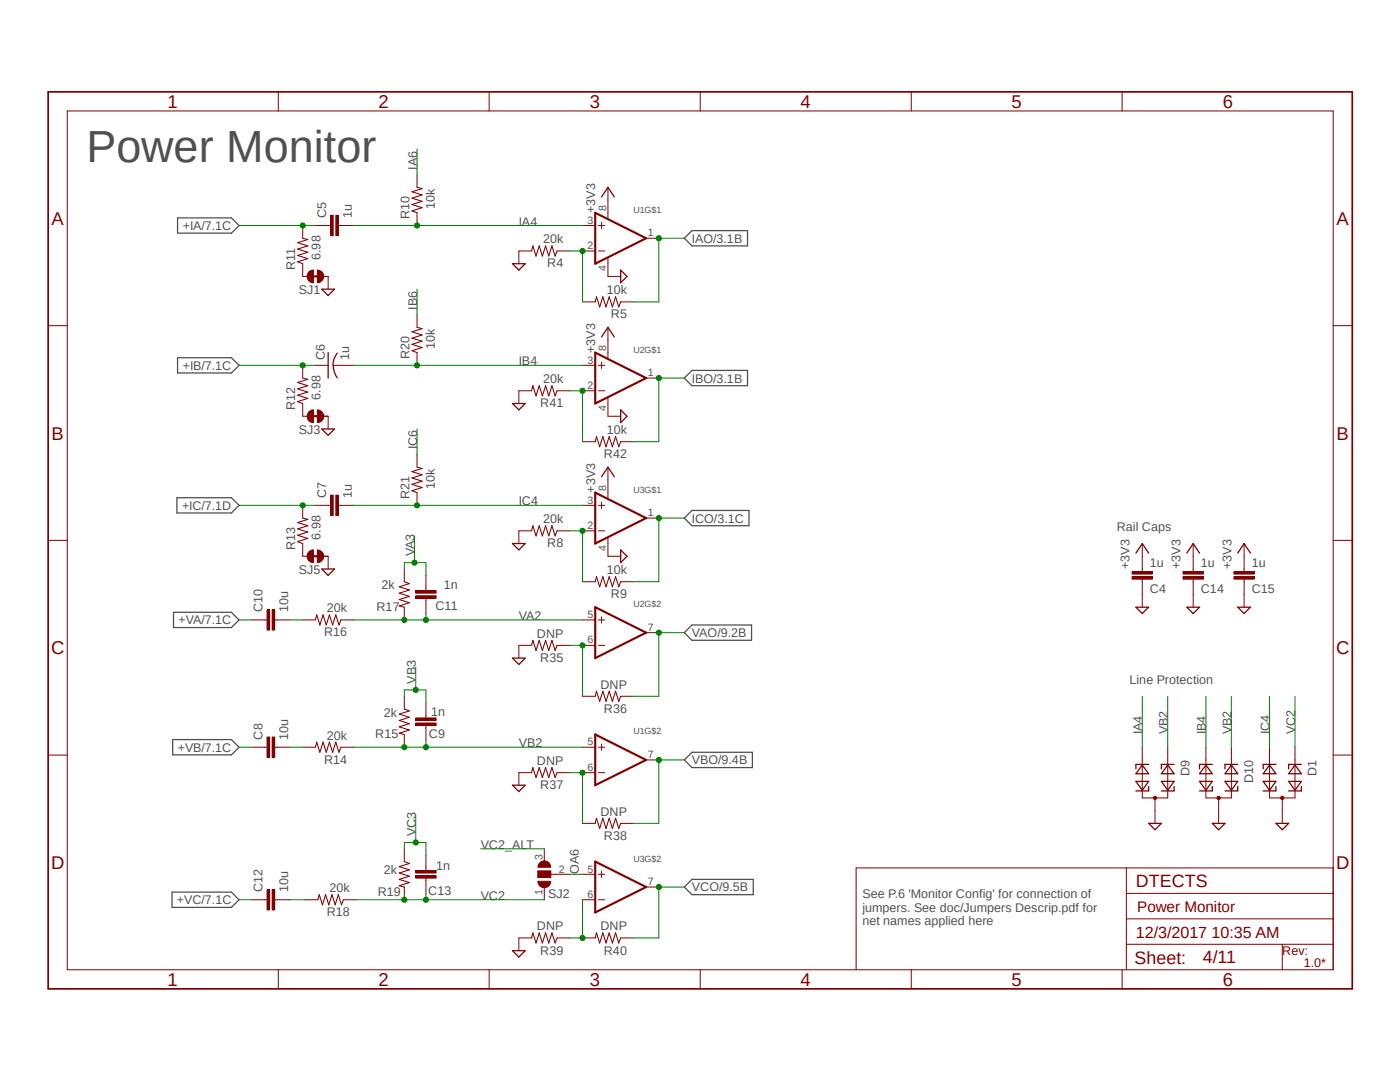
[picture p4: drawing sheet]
<svg xmlns="http://www.w3.org/2000/svg" width="279mm" height="216mm" viewBox="0 0 279 216" stroke-linecap="round" stroke-linejoin="round" font-family="sans-serif">
<path d="M9.1 18l261.2 179.9M270.3 18l-261.2 179.9" fill="none" stroke="#fff" stroke-width=".2"/>
<path d="M35.4 43.5h10.8l1.5 1.5-1.5 1.5h-10.8zM136.6 47.5l1.5-1.5h11.1v3.1h-11.1zM35.4 71.4h10.8l1.5 1.5-1.5 1.5h-10.8zM136.6 75.4l1.5-1.5h11.1v3.1h-11.1zM35.3 99.3h10.9l1.5 1.5-1.5 1.6h-10.9zM136.6 103.4l1.5-1.5h11.4v3h-11.4zM34.6 122.2h11.6l1.5 1.5-1.5 1.5h-11.6zM136.6 126.2l1.5-1.5h11.9v3.1h-11.9zM34.5 147.6h11.7l1.5 1.5-1.5 1.5h-11.7zM136.6 151.6l1.5-1.5h12.1v3.1h-12.1zM34.3 178h11.9l1.5 1.5-1.5 1.6h-11.9zM136.6 177l1.5-1.5h12.2v3h-12.2z" fill="none" stroke="#505050" stroke-width=".25"/>
<g fill="none" stroke="#800000" stroke-width=".2">
<path d="M55.5 18.3v3.8M97.6 18.3v3.8M139.7 18.3v3.8M181.9 18.3v3.8M223.9 18.3v3.8M13.4 22.1h252.7v171.4h-252.7zM121.3 39.9v3.7M116.2 50.1h2.6M116.2 45h2.6M119.4 50.1h1.3M119.4 45h1.3M120.1 44.4v1.2"/>
<path d="M121.3 51.4v3.8M128.9 47.5h2.6M9.6 65h3.8M116.2 78h2.6M116.2 72.9h2.6M119.4 78h1.3M119.4 72.9h1.3M120.1 72.3v1.2M121.3 67.9v3.6M121.3 79.3v3.8M128.9 75.4h2.6M266.1 65h3.8"/>
<path d="M121.3 95.8v3.7M9.6 107.8h3.8M116.2 105.9h2.6M116.2 100.8h2.6M119.4 105.9h1.3M119.4 100.8h1.3M120.1 100.2v1.3M121.3 107.3v3.7M128.9 103.4h2.6M266.1 107.8h3.8M116.2 123.7h2.6M116.2 128.8h2.6"/>
<path d="M119.4 123.7h1.3M119.4 128.8h1.3M120.1 123.1v1.2M128.9 126.2h2.6M9.6 150.7h3.8M116.2 149.1h2.6M116.2 154.2h2.6M119.4 149.1h1.3M119.4 154.2h1.3M120.1 148.5v1.2M128.9 151.6h2.6M266.1 150.7h3.8"/>
<path d="M116.2 174.5h2.6M116.2 179.5h2.6M119.4 174.5h1.3M119.4 179.5h1.3M120.1 173.8v1.3M128.9 177h2.6M224.8 173.2v20.3M224.8 178.3h41.3M266.1 173.2h-95.2v20.3M55.5 193.5v3.8M97.6 193.5v3.8M139.7 193.5v3.8"/>
<path d="M181.9 193.5v3.8M223.9 193.5v3.8M224.8 188.4h41.3M224.8 183.3h41.3M255.9 188.4v5.1"/>
</g>
<path d="M9.6 18.3h260.3v179h-260.3z" fill="none" stroke="#800000" stroke-width=".34"/>
<path d="M118.8 42.5l10.1 5-10.1 5.1zM118.8 70.4l10.1 5-10.1 5.1zM118.8 98.3l10.1 5.1-10.1 5.1zM118.8 121.2l10.1 5-10.1 5.1zM118.8 146.6l10.1 5-10.1 5.1zM118.8 171.9l10.1 5.1-10.1 5.1z" fill="none" stroke="#800000" stroke-width=".42"/>
<path d="M107.4 173.8h2.5v1.3h-2.5z" fill-rule="evenodd" fill="#800000"/>
<path d="M107.4 173.8h2.5v1.3h-2.5z" fill="none" stroke="#800000" stroke-width=".2"/>
<path d="M107.7 172.2a1.25 1.25 0 0 1 1.4-.3 1.25 1.25 0 0 1 .8 1.2h-2.5l.1-.6z" fill-rule="evenodd" fill="#800000"/>
<path d="M107.7 172.2a1.25 1.25 0 0 1 1.4-.3 1.25 1.25 0 0 1 .8 1.2h-2.5l.1-.6z" fill="none" stroke="#800000" stroke-width=".2"/>
<path d="M107.4 175.9h2.5a1.27 1.27 0 0 1-1.3 1.2 1.27 1.27 0 0 1-1.2-1.2z" fill-rule="evenodd" fill="#800000"/>
<path d="M107.4 175.9h2.5a1.27 1.27 0 0 1-1.3 1.2 1.27 1.27 0 0 1-1.2-1.2zM107.4 173.8h2.5v1.3h-2.5zM108.6 169.4v2.5M108.6 177v2.5M109.9 174.5h3.8" fill="none" stroke="#800000" stroke-width=".2"/>
<circle cx="255.9" cy="159.2" r=".33" fill="#800000"/>
<g fill="none" stroke="#800000" stroke-width=".2">
<path d="M253.4 149.1v10.1h5v-10.1M255.9 159.2v2.6"/>
<circle cx="255.9" cy="159.2" r=".33"/>
</g>
<path d="M252.1 155.9h2.5l-1.2 1.8zM253.4 152.7l1.2 1.7h-2.5zM254.6 156.9v.9h-2.5M254.6 152.5h-2.5v.9M257.2 155.9h2.5l-1.3 1.8zM258.4 152.7l1.3 1.7h-2.5zM259.7 156.9v.9h-2.5M259.7 152.5h-2.5v.9" fill="none" stroke="#800000" stroke-width=".25"/>
<path d="M63.3 53.9a1.27 1.27 0 0 1 1.3 1.3 1.27 1.27 0 0 1-1.3 1.2z" fill-rule="evenodd" fill="#800000"/>
<path d="M63.3 53.9a1.27 1.27 0 0 1 1.3 1.3 1.27 1.27 0 0 1-1.3 1.2z" fill="none" stroke="#800000" stroke-width=".2"/>
<path d="M61.6 54.2l1-.3v2.5a1.31 1.31 0 0 1-1.2-.8 1.31 1.31 0 0 1 .2-1.4z" fill-rule="evenodd" fill="#800000"/>
<path d="M121.3 37.4v2.5M60.4 55.2h5.1M61.6 54.2l1-.3v2.5a1.31 1.31 0 0 1-1.2-.8 1.31 1.31 0 0 1 .2-1.4zM65.5 45h.5M67.5 45h.5M103.5 50.1h2.6M111.2 50.1h2.5M116.2 60.2h2.6M121.3 65.3v2.6M123.9 60.2h2.5M121.3 93.2v2.6" fill="none" stroke="#800000" stroke-width=".2"/>
<path d="M62.3 55.2h1.3" fill="none" stroke="#800000" stroke-width=".42"/>
<path d="M106.1 50.1l.2-1 .7 2 .6-2 .6 2 .7-2 .6 2 .7-2 .6 2 .4-1M118.8 60.2l.2-1 .7 2.1 .6-2.1 .6 2.1 .7-2.1 .6 2.1 .7-2.1 .6 2.1 .4-1.1" fill="none" stroke="#800000" stroke-width=".21"/>
<path d="M120.1 39.3l1.2-1.9 1.3 1.9M120.1 67.2l1.2-1.9 1.3 1.9M120.1 95.1l1.2-1.9 1.3 1.9" fill="none" stroke="#800000" stroke-width=".25"/>
<path d="M67 43h.5v4h-.5z" fill-rule="evenodd" fill="#800000"/>
<path d="M67 43h.5v4h-.5z" fill="none" stroke="#800000" stroke-width=".2"/>
<path d="M66 43h.5v4h-.5z" fill-rule="evenodd" fill="#800000"/>
<path d="M60.4 45v2.5M60.4 52.6v2.6M62.9 45h2.6M66 43h.5v4h-.5zM68 45h2.6" fill="none" stroke="#800000" stroke-width=".2"/>
<path d="M60.4 47.5l1 .3-2 .6 2 .7-2 .6 2 .6-2 .7 2 .6-2 .6 1 .4" fill="none" stroke="#800000" stroke-width=".21"/>
<path d="M63.3 81.8a1.27 1.27 0 0 1 1.3 1.3 1.27 1.27 0 0 1-1.3 1.2z" fill-rule="evenodd" fill="#800000"/>
<path d="M63.3 81.8a1.27 1.27 0 0 1 1.3 1.3 1.27 1.27 0 0 1-1.3 1.2z" fill="none" stroke="#800000" stroke-width=".2"/>
<path d="M61.6 82.2l.4-.3 .6-.1v2.5a1.27 1.27 0 0 1-1.2-.7 1.27 1.27 0 0 1 .2-1.4z" fill-rule="evenodd" fill="#800000"/>
<path d="M60.4 72.9v2.5M62.9 72.9h2.6M66.5 72.9h4.1M60.4 80.5v2.6h5.1M61.6 82.2l.4-.3 .6-.1v2.5a1.27 1.27 0 0 1-1.2-.7 1.27 1.27 0 0 1 .2-1.4z" fill="none" stroke="#800000" stroke-width=".2"/>
<path d="M62.3 83.1h1.3" fill="none" stroke="#800000" stroke-width=".42"/>
<path d="M65.5 70.4v5M66.5 72.9a4.4 4.4 0 0 0 .8 2.5M67.3 70.4a3.8 3.8 0 0 0-.8 2.5" fill="none" stroke="#800000" stroke-width=".25"/>
<path d="M60.4 75.4l1 .3-2 .6 2 .7-2 .6 2 .6-2 .7 2 .6-2 .6 1 .4" fill="none" stroke="#800000" stroke-width=".21"/>
<path d="M63.3 109.7a1.27 1.27 0 0 1 1.3 1.3 1.27 1.27 0 0 1-1.3 1.3z" fill-rule="evenodd" fill="#800000"/>
<path d="M63.3 109.7a1.27 1.27 0 0 1 1.3 1.3 1.27 1.27 0 0 1-1.3 1.3z" fill="none" stroke="#800000" stroke-width=".2"/>
<path d="M61.6 110.1l.4-.2 .6-.2v2.6a1.27 1.27 0 0 1-1.2-.8 1.27 1.27 0 0 1 .2-1.4z" fill-rule="evenodd" fill="#800000"/>
<path d="M60.4 111h5.1M61.6 110.1l.4-.2 .6-.2v2.6a1.27 1.27 0 0 1-1.2-.8 1.27 1.27 0 0 1 .2-1.4zM65.5 100.8h.5M67.5 100.8h.5" fill="none" stroke="#800000" stroke-width=".2"/>
<path d="M62.3 111h1.3" fill="none" stroke="#800000" stroke-width=".42"/>
<path d="M67 98.8h.5v4.1h-.5z" fill-rule="evenodd" fill="#800000"/>
<path d="M67 98.8h.5v4.1h-.5z" fill="none" stroke="#800000" stroke-width=".2"/>
<path d="M66 98.8h.5v4.1h-.5z" fill-rule="evenodd" fill="#800000"/>
<path d="M66 98.8h.5v4.1h-.5zM60.4 100.8v2.6M60.4 108.5v2.5M62.9 100.8h2.6M68 100.8h2.6M52.8 149.1h.5M54.8 149.1h.5M60.4 149.1h2.5M68 149.1h2.6" fill="none" stroke="#800000" stroke-width=".2"/>
<path d="M60.4 103.4l1 .2-2 .7 2 .6-2 .6 2 .7-2 .6 2 .6-2 .7 1 .4M62.9 149.1l.3-1 .6 2 .7-2 .6 2 .6-2 .7 2 .6-2 .6 2 .4-1" fill="none" stroke="#800000" stroke-width=".21"/>
<path d="M54.3 147.1h.5v4h-.5z" fill-rule="evenodd" fill="#800000"/>
<path d="M54.3 147.1h.5v4h-.5z" fill="none" stroke="#800000" stroke-width=".2"/>
<path d="M53.3 147.1h.5v4h-.5z" fill-rule="evenodd" fill="#800000"/>
<path d="M80.7 138.9v2.6M50.2 149.1h2.6M53.3 147.1h.5v4h-.5zM55.3 149.1h2.6M80.7 146.6v2.5M85 142.7v.6M85 144.8v.5" fill="none" stroke="#800000" stroke-width=".2"/>
<path d="M80.7 141.5l1 .4-2 .6 2 .6-2 .7 2 .6-2 .6 2 .7-2 .6 1 .3" fill="none" stroke="#800000" stroke-width=".21"/>
<path d="M83 143.3h4v.5h-4z" fill-rule="evenodd" fill="#800000"/>
<path d="M83 143.3h4v.5h-4z" fill="none" stroke="#800000" stroke-width=".2"/>
<path d="M83 144.3h4v.5h-4z" fill-rule="evenodd" fill="#800000"/>
<path d="M52.8 123.7h.5M54.8 123.7h.5M60.4 123.7h2.5M68 123.7h2.6M83 144.3h4v.5h-4zM85 140.2v2.5M85 145.3v2.5" fill="none" stroke="#800000" stroke-width=".2"/>
<path d="M62.9 123.7l.3-1 .6 2 .7-2 .6 2 .6-2 .7 2 .6-2 .6 2 .4-1" fill="none" stroke="#800000" stroke-width=".21"/>
<path d="M54.3 121.7h.5v4h-.5z" fill-rule="evenodd" fill="#800000"/>
<path d="M54.3 121.7h.5v4h-.5z" fill="none" stroke="#800000" stroke-width=".2"/>
<path d="M53.3 121.7h.5v4h-.5z" fill-rule="evenodd" fill="#800000"/>
<path d="M80.7 113.5v2.6M85 117.3v.6M85 119.4v.5M50.2 123.7h2.6M53.3 121.7h.5v4h-.5zM55.3 123.7h2.6M80.7 121.2v2.5" fill="none" stroke="#800000" stroke-width=".2"/>
<path d="M80.7 116.1l1 .4-2 .6 2 .6-2 .7 2 .6-2 .6 2 .7-2 .6 1 .3" fill="none" stroke="#800000" stroke-width=".21"/>
<path d="M83 117.9h4v.5h-4z" fill-rule="evenodd" fill="#800000"/>
<path d="M83 117.9h4v.5h-4z" fill="none" stroke="#800000" stroke-width=".2"/>
<path d="M83 118.9h4v.5h-4z" fill-rule="evenodd" fill="#800000"/>
<path d="M83 118.9h4v.5h-4zM85 114.8v2.5M85 119.9v2.5M52.8 179.5h.5M54.8 179.5h.5M60.9 179.5h2.6M68.5 179.5h2.6" fill="none" stroke="#800000" stroke-width=".2"/>
<path d="M63.5 179.5l.2-1 .6 2.1 .7-2.1 .6 2.1 .7-2.1 .6 2.1 .6-2.1 .7 2.1 .3-1.1" fill="none" stroke="#800000" stroke-width=".21"/>
<path d="M54.3 177.5h.5v4.1h-.5z" fill-rule="evenodd" fill="#800000"/>
<path d="M54.3 177.5h.5v4.1h-.5z" fill="none" stroke="#800000" stroke-width=".2"/>
<path d="M53.3 177.5h.5v4.1h-.5z" fill-rule="evenodd" fill="#800000"/>
<path d="M50.2 179.5h2.6M53.3 177.5h.5v4.1h-.5zM55.3 179.5h2.6M80.7 169.4v2.5M80.7 177v2.5M85 173.2v.5M85 175.2v.5" fill="none" stroke="#800000" stroke-width=".2"/>
<path d="M80.7 171.9l1 .4-2 .6 2 .7-2 .6 2 .6-2 .7 2 .6-2 .6 1 .3" fill="none" stroke="#800000" stroke-width=".21"/>
<path d="M83 173.7h4v.5h-4z" fill-rule="evenodd" fill="#800000"/>
<path d="M83 173.7h4v.5h-4z" fill="none" stroke="#800000" stroke-width=".2"/>
<path d="M83 174.7h4v.5h-4z" fill-rule="evenodd" fill="#800000"/>
<path d="M83 174.7h4v.5h-4zM85 170.6v2.6M85 175.7v2.6" fill="none" stroke="#800000" stroke-width=".2"/>
<circle cx="230.5" cy="159.2" r=".33" fill="#800000"/>
<g fill="none" stroke="#800000" stroke-width=".2">
<path d="M228 149.1v10.1h5v-10.1M230.5 159.2v2.6"/>
<circle cx="230.5" cy="159.2" r=".33"/>
</g>
<path d="M226.7 155.9h2.5l-1.2 1.8zM228 152.7l1.2 1.7h-2.5zM229.2 156.9v.9h-2.5M229.2 152.5h-2.5v.9M231.8 155.9h2.5l-1.3 1.8zM233 152.7l1.3 1.7h-2.5zM234.3 156.9v.9h-2.5M234.3 152.5h-2.5v.9" fill="none" stroke="#800000" stroke-width=".25"/>
<circle cx="243.2" cy="159.2" r=".33" fill="#800000"/>
<g fill="none" stroke="#800000" stroke-width=".2">
<path d="M83.2 34.8v2.6M83.2 42.5v2.5M83.2 62.8v2.5M83.2 70.4v2.5M83.2 90.7v2.5M83.2 98.3v2.5M228 113.5v.5M228 115.6v.5M240.7 149.1v10.1h5v-10.1M243.2 159.2v5.1M230.5 161.8v2.5M255.9 161.8v2.5"/>
<circle cx="243.2" cy="159.2" r=".33"/>
</g>
<path d="M239.4 155.9h2.5l-1.2 1.8zM240.7 152.7l1.2 1.7h-2.5zM241.9 156.9v.9h-2.5M241.9 152.5h-2.5v.9M244.5 155.9h2.5l-1.3 1.8zM245.7 152.7l1.3 1.7h-2.5zM247 156.9v.9h-2.5M247 152.5h-2.5v.9M229.2 164.3h2.6l-1.3 1.3zM241.9 164.3h2.6l-1.3 1.3zM254.6 164.3h2.6l-1.3 1.3z" fill="none" stroke="#800000" stroke-width=".25"/>
<path d="M83.2 37.4l1 .2-2 .7 2 .6-2 .6 2 .7-2 .6 2 .6-2 .7 1 .4M83.2 65.3l1 .3-2 .6 2 .6-2 .7 2 .6-2 .6 2 .6-2 .7 1 .4M83.2 93.2l1 .3-2 .6 2 .6-2 .7 2 .6-2 .6 2 .7-2 .6 1 .4" fill="none" stroke="#800000" stroke-width=".21"/>
<path d="M225.9 114h4.1v.6h-4.1z" fill-rule="evenodd" fill="#800000"/>
<path d="M225.9 114h4.1v.6h-4.1z" fill="none" stroke="#800000" stroke-width=".2"/>
<path d="M225.9 115.1h4.1v.5h-4.1z" fill-rule="evenodd" fill="#800000"/>
<path d="M225.9 115.1h4.1v.5h-4.1zM228 108.5v5M228 116.1v2.5M238.1 113.5v.5M238.1 115.6v.5" fill="none" stroke="#800000" stroke-width=".2"/>
<path d="M226.7 110.4l1.3-1.9 1.2 1.9" fill="none" stroke="#800000" stroke-width=".25"/>
<path d="M236.1 114h4.1v.6h-4.1z" fill-rule="evenodd" fill="#800000"/>
<path d="M236.1 114h4.1v.6h-4.1z" fill="none" stroke="#800000" stroke-width=".2"/>
<path d="M236.1 115.1h4.1v.5h-4.1z" fill-rule="evenodd" fill="#800000"/>
<path d="M236.1 115.1h4.1v.5h-4.1zM238.1 108.5v5M238.1 116.1v2.5M248.3 113.5v.5M248.3 115.6v.5" fill="none" stroke="#800000" stroke-width=".2"/>
<path d="M236.9 110.4l1.2-1.9 1.3 1.9" fill="none" stroke="#800000" stroke-width=".25"/>
<path d="M246.3 114h4v.6h-4z" fill-rule="evenodd" fill="#800000"/>
<path d="M246.3 114h4v.6h-4z" fill="none" stroke="#800000" stroke-width=".2"/>
<path d="M246.3 115.1h4v.5h-4z" fill-rule="evenodd" fill="#800000"/>
<g fill="none" stroke="#800000" stroke-width=".2">
<path d="M65.5 55.2v2.5M103.5 50.1v2.5M121.3 55.2h2.6M106.1 78h-2.6v2.5M111.2 78h2.5M65.5 83.1v2.5M116.2 88.1h2.6M121.3 83.1h2.6M123.9 88.1h2.5M65.5 111v2.5M106.1 105.9h-2.6v2.6M111.2 105.9h2.5"/>
<path d="M116.2 116.1h2.6M121.3 111h2.6M123.9 116.1h2.5M228 118.6v2.6M238.1 118.6v2.6M246.3 115.1h4v.5h-4zM248.3 108.5v5M248.3 116.1v5.1M106.1 128.8h-2.6v2.5M111.2 128.8h2.5M116.2 138.9h2.6M123.9 138.9h2.5"/>
<path d="M106.1 154.2h-2.6v2.5M111.2 154.2h2.5M116.2 164.3h2.6M123.9 164.3h2.5M106.1 187.2h-2.6v2.5M111.2 187.2h2.5M116.2 187.2h2.6M123.9 187.2h2.5"/>
</g>
<g fill="none" stroke="#800000" stroke-width=".25">
<path d="M64.2 57.7h2.6l-1.3 1.3zM102.3 52.6h2.5l-1.3 1.3zM123.9 53.9l1.2 1.3-1.2 1.2zM64.2 85.6h2.6l-1.3 1.3zM102.3 80.5h2.5l-1.3 1.3zM123.9 81.8l1.2 1.3-1.2 1.2zM64.2 113.5h2.6l-1.3 1.3zM102.3 108.5h2.5l-1.3 1.2zM123.9 109.7l1.2 1.3-1.2 1.3zM247 110.4l1.3-1.9 1.3 1.9M102.3 131.3h2.5l-1.3 1.3zM226.7 121.2h2.5l-1.2 1.2z"/>
<path d="M236.9 121.2h2.5l-1.3 1.2zM247 121.2h2.6l-1.3 1.2zM102.3 156.7h2.5l-1.3 1.2zM102.3 189.7h2.5l-1.3 1.3z"/>
</g>
<path d="M106.1 78l.2-1 .7 2 .6-2 .6 2 .7-2 .6 2 .7-2 .6 2 .4-1M118.8 88.1l.2-1 .7 2.1 .6-2.1 .6 2.1 .7-2.1 .6 2.1 .7-2.1 .6 2.1 .4-1.1M106.1 105.9l.2-1 .7 2 .6-2 .6 2 .7-2 .6 2 .7-2 .6 2 .4-1M118.8 116.1l.2-1 .7 2 .6-2 .6 2 .7-2 .6 2 .7-2 .6 2 .4-1M106.1 128.8l.2-1 .7 2 .6-2 .6 2 .7-2 .6 2 .7-2 .6 2 .4-1M118.8 138.9l.2-1 .7 2.1 .6-2.1 .6 2.1 .7-2.1 .6 2.1 .7-2.1 .6 2.1 .4-1.1M106.1 154.2l.2-1 .7 2 .6-2 .6 2 .7-2 .6 2 .7-2 .6 2 .4-1M118.8 164.3l.2-1 .7 2 .6-2 .6 2 .7-2 .6 2 .7-2 .6 2 .4-1M106.1 187.2l.2-1.1 .7 2.1 .6-2.1 .6 2.1 .7-2.1 .6 2.1 .7-2.1 .6 2.1 .4-1M118.8 187.2l.2-1.1 .7 2.1 .6-2.1 .6 2.1 .7-2.1 .6 2.1 .7-2.1 .6 2.1 .4-1" fill="none" stroke="#800000" stroke-width=".21"/>
<path d="M136.6 47.5h-5.1v12.7" fill="none" stroke="#008000" stroke-width=".2"/>
<circle cx="131.5" cy="47.5" r=".51" fill="#008000"/>
<g fill="none" stroke="#008000" stroke-width=".2">
<path d="M126.4 60.2h5.1M71.1 179.5h37.5"/>
<circle cx="131.5" cy="47.5" r=".51"/>
</g>
<circle cx="80.7" cy="179.5" r=".51" fill="#008000"/>
<g fill="none" stroke="#008000" stroke-width=".2">
<path d="M85 178.3v1.2"/>
<circle cx="80.7" cy="179.5" r=".51"/>
</g>
<circle cx="85" cy="179.5" r=".51" fill="#008000"/>
<g fill="none" stroke="#008000" stroke-width=".2">
<path d="M47.7 72.9h15.2M258.4 138.9v10.2M95.9 169.4h12.7"/>
<circle cx="85" cy="179.5" r=".51"/>
</g>
<circle cx="60.4" cy="72.9" r=".51" fill="#008000"/>
<g fill="none" stroke="#008000" stroke-width=".2">
<path d="M47.7 100.8h15.2"/>
<circle cx="60.4" cy="72.9" r=".51"/>
</g>
<circle cx="60.4" cy="100.8" r=".51" fill="#008000"/>
<g fill="none" stroke="#008000" stroke-width=".2">
<path d="M47.7 45h15.2M57.9 123.7h2.5M47.7 149.1h2.5M57.9 149.1h2.5M47.7 179.5h2.5M57.9 179.5h3M113.7 174.5h2.5"/>
<circle cx="60.4" cy="100.8" r=".51"/>
</g>
<circle cx="60.4" cy="45" r=".51" fill="#008000"/>
<g fill="none" stroke="#008000" stroke-width=".2">
<path d="M113.7 50.1h2.5v10.1M47.7 123.7h2.5"/>
<circle cx="60.4" cy="45" r=".51"/>
</g>
<circle cx="116.2" cy="50.1" r=".51" fill="#008000"/>
<g fill="none" stroke="#008000" stroke-width=".2">
<path d="M136.6 75.4h-5.1v12.7h-5.1"/>
<circle cx="116.2" cy="50.1" r=".51"/>
</g>
<circle cx="131.5" cy="75.4" r=".51" fill="#008000"/>
<g fill="none" stroke="#008000" stroke-width=".2">
<path d="M113.7 78h2.5v10.1"/>
<circle cx="131.5" cy="75.4" r=".51"/>
</g>
<circle cx="116.2" cy="78" r=".51" fill="#008000"/>
<g fill="none" stroke="#008000" stroke-width=".2">
<path d="M136.6 103.4h-5.1v12.7h-5.1"/>
<circle cx="116.2" cy="78" r=".51"/>
</g>
<circle cx="131.5" cy="103.4" r=".51" fill="#008000"/>
<g fill="none" stroke="#008000" stroke-width=".2">
<path d="M113.7 105.9h2.5v10.2"/>
<circle cx="131.5" cy="103.4" r=".51"/>
</g>
<circle cx="116.2" cy="105.9" r=".51" fill="#008000"/>
<g fill="none" stroke="#008000" stroke-width=".2">
<path d="M136.6 126.2h-5.1v12.7h-5.1"/>
<circle cx="116.2" cy="105.9" r=".51"/>
</g>
<circle cx="131.5" cy="126.2" r=".51" fill="#008000"/>
<g fill="none" stroke="#008000" stroke-width=".2">
<path d="M136.6 151.6h-5.1v12.7h-5.1"/>
<circle cx="131.5" cy="126.2" r=".51"/>
</g>
<circle cx="131.5" cy="151.6" r=".51" fill="#008000"/>
<g fill="none" stroke="#008000" stroke-width=".2">
<path d="M136.6 177h-5.1v10.2h-5.1"/>
<circle cx="131.5" cy="151.6" r=".51"/>
</g>
<circle cx="131.5" cy="177" r=".51" fill="#008000"/>
<g fill="none" stroke="#008000" stroke-width=".2">
<path d="M116.2 179.5v7.7h-2.5"/>
<circle cx="131.5" cy="177" r=".51"/>
</g>
<circle cx="116.2" cy="187.2" r=".51" fill="#008000"/>
<g fill="none" stroke="#008000" stroke-width=".2">
<path d="M113.7 154.2h2.5v10.1"/>
<circle cx="116.2" cy="187.2" r=".51"/>
</g>
<circle cx="116.2" cy="154.2" r=".51" fill="#008000"/>
<g fill="none" stroke="#008000" stroke-width=".2">
<path d="M113.7 128.8h2.5v10.1"/>
<circle cx="116.2" cy="154.2" r=".51"/>
</g>
<circle cx="116.2" cy="128.8" r=".51" fill="#008000"/>
<g fill="none" stroke="#008000" stroke-width=".2">
<path d="M70.6 45h45.6"/>
<circle cx="116.2" cy="128.8" r=".51"/>
</g>
<circle cx="83.2" cy="45" r=".51" fill="#008000"/>
<g fill="none" stroke="#008000" stroke-width=".2">
<path d="M70.6 72.9h45.6M228 138.9v10.2"/>
<circle cx="83.2" cy="45" r=".51"/>
</g>
<circle cx="83.2" cy="72.9" r=".51" fill="#008000"/>
<g fill="none" stroke="#008000" stroke-width=".2">
<path d="M70.6 100.8h45.6M240.7 138.9v10.2"/>
<circle cx="83.2" cy="72.9" r=".51"/>
</g>
<circle cx="83.2" cy="100.8" r=".51" fill="#008000"/>
<g fill="none" stroke="#008000" stroke-width=".2">
<path d="M70.6 123.7h14.4M85 122.4v1.6M253.4 138.9v10.2"/>
<circle cx="83.2" cy="100.8" r=".51"/>
</g>
<circle cx="80.7" cy="123.7" r=".51" fill="#008000"/>
<circle cx="80.7" cy="123.7" r=".51" fill="none" stroke="#008000" stroke-width=".2"/>
<circle cx="85" cy="123.7" r=".51" fill="#008000"/>
<g fill="none" stroke="#008000" stroke-width=".2">
<path d="M85 123.7h31.2M70.6 149.1h14.4"/>
<circle cx="85" cy="123.7" r=".51"/>
</g>
<circle cx="80.7" cy="149.1" r=".51" fill="#008000"/>
<g fill="none" stroke="#008000" stroke-width=".2">
<path d="M85 147.8v1.3h31.2"/>
<circle cx="80.7" cy="149.1" r=".51"/>
</g>
<circle cx="85" cy="149.1" r=".51" fill="#008000"/>
<g fill="none" stroke="#008000" stroke-width=".2">
<path d="M80.7 113.5v-1.2h4.3v2.5M233 138.9v10.2M245.7 138.9v10.2"/>
<circle cx="85" cy="149.1" r=".51"/>
</g>
<circle cx="82.7" cy="112.3" r=".51" fill="#008000"/>
<g fill="none" stroke="#008000" stroke-width=".2">
<path d="M82.7 106.9v5.4M80.7 138.9v-1.2h4.3v2.5M83 133.1v4.6"/>
<circle cx="82.7" cy="112.3" r=".51"/>
</g>
<circle cx="83" cy="137.7" r=".51" fill="#008000"/>
<g fill="none" stroke="#008000" stroke-width=".2">
<path d="M80.7 169.4v-1.3h4.3v2.5M83 162.5v5.6"/>
<circle cx="83" cy="137.7" r=".51"/>
</g>
<circle cx="83" cy="168.1" r=".51" fill="#008000"/>
<g fill="none" stroke="#008000" stroke-width=".2">
<path d="M83.2 29.8v5M83.2 57.7v5.1M83.2 85.6v5.1"/>
<circle cx="83" cy="168.1" r=".51"/>
</g>
<text font-size="9" fill="#505050" x="17.2" y="32.3">Power Monitor</text>
<g font-size="3.7" fill="#800000">
<text x="33.4" y="21.5">1</text>
<text x="75.6" y="21.5">2</text>
<text x="117.7" y="21.5">3</text>
<text x="159.8" y="21.5">4</text>
<text x="201.9" y="21.5">5</text>
<text x="244" y="21.5">6</text>
<text x="10.3" y="44.9">A</text>
<text x="266.7" y="44.9">A</text>
<text x="10.3" y="87.7">B</text>
<text x="266.7" y="87.7">B</text>
<text x="10.2" y="130.6">C</text>
<text x="266.7" y="130.6">C</text>
<text x="10.2" y="173.4">D</text>
<text x="266.7" y="173.4">D</text>
<text x="33.4" y="196.7">1</text>
<text x="75.6" y="196.7">2</text>
<text x="117.7" y="196.7">3</text>
<text x="159.8" y="196.7">4</text>
<text x="201.9" y="196.7">5</text>
<text x="244" y="196.7">6</text>
</g>
<g font-size="3.6" fill="#800000">
<text x="226.7" y="177">DTECTS</text>
<text x="226.4" y="192.4">Sheet:</text>
<text x="240" y="192.2">4/11</text>
</g>
<text font-size="3.2" fill="#800000" x="226.7" y="187.2">12/3/2017 10:35 AM</text>
<text font-size="3" fill="#800000" x="226.9" y="182.1">Power Monitor</text>
<g font-size="2.5" fill="#505050">
<text x="83.2" y="33.8" transform="rotate(-90 83.2 33.8)">IA6</text>
<text x="86.8" y="41.7" transform="rotate(-90 86.8 41.7)">10k</text>
<text x="36.5" y="45.9">+IA/7.1C</text>
<text x="65.1" y="43.5" transform="rotate(-90 65.1 43.5)">C5</text>
<text x="70.2" y="43.5" transform="rotate(-90 70.2 43.5)">1u</text>
<text x="81.7" y="43.7" transform="rotate(-90 81.7 43.7)">R10</text>
<text x="103.5" y="45">IA4</text>
<text x="118.8" y="42.5" transform="rotate(-90 118.8 42.5)">+3V3</text>
<text x="58.9" y="53.9" transform="rotate(-90 58.9 53.9)">R11</text>
<text x="64" y="51.9" transform="rotate(-90 64 51.9)">6.98</text>
<text x="108.4" y="48.6">20k</text>
<text x="109.2" y="53.3">R4</text>
<text x="138.1" y="48.4">IAO/3.1B</text>
<text x="59.6" y="58.7">SJ1</text>
<text x="121.1" y="58.7">10k</text>
<text x="83.2" y="61.8" transform="rotate(-90 83.2 61.8)">IB6</text>
<text x="121.9" y="63.5">R5</text>
<text x="64.9" y="71.9" transform="rotate(-90 64.9 71.9)">C6</text>
<text x="69.7" y="71.9" transform="rotate(-90 69.7 71.9)">1u</text>
<text x="81.7" y="71.6" transform="rotate(-90 81.7 71.6)">R20</text>
<text x="86.8" y="69.6" transform="rotate(-90 86.8 69.6)">10k</text>
<text x="118.8" y="70.4" transform="rotate(-90 118.8 70.4)">+3V3</text>
<text x="36.5" y="73.8">+IB/7.1C</text>
<text x="103.5" y="72.9">IB4</text>
<text x="108.4" y="76.5">20k</text>
<text x="138.1" y="76.3">IBO/3.1B</text>
<text x="58.9" y="81.8" transform="rotate(-90 58.9 81.8)">R12</text>
<text x="64" y="79.8" transform="rotate(-90 64 79.8)">6.98</text>
<text x="107.8" y="81.3">R41</text>
<text x="59.6" y="86.6">SJ3</text>
<text x="83.2" y="89.7" transform="rotate(-90 83.2 89.7)">IC6</text>
<text x="121.1" y="86.6">10k</text>
<text x="120.5" y="91.4">R42</text>
<text x="36.3" y="101.7">+IC/7.1D</text>
<text x="65.1" y="99.3" transform="rotate(-90 65.1 99.3)">C7</text>
<text x="70.2" y="99.3" transform="rotate(-90 70.2 99.3)">1u</text>
<text x="81.7" y="99.6" transform="rotate(-90 81.7 99.6)">R21</text>
<text x="86.8" y="97.5" transform="rotate(-90 86.8 97.5)">10k</text>
<text x="103.5" y="100.8">IC4</text>
<text x="118.8" y="98.3" transform="rotate(-90 118.8 98.3)">+3V3</text>
<text x="64" y="107.7" transform="rotate(-90 64 107.7)">6.98</text>
<text x="108.4" y="104.4">20k</text>
<text x="138.1" y="104.3">ICO/3.1C</text>
<text x="222.9" y="105.9">Rail Caps</text>
<text x="58.9" y="109.7" transform="rotate(-90 58.9 109.7)">R13</text>
<text x="82.7" y="111" transform="rotate(-90 82.7 111)">VA3</text>
<text x="109.2" y="109.2">R8</text>
<text x="225.4" y="113.5" transform="rotate(-90 225.4 113.5)">+3V3</text>
<text x="229.5" y="113.2">1u</text>
<text x="235.6" y="113.5" transform="rotate(-90 235.6 113.5)">+3V3</text>
<text x="239.7" y="113.2">1u</text>
<text x="245.7" y="113.5" transform="rotate(-90 245.7 113.5)">+3V3</text>
<text x="249.8" y="113.2">1u</text>
<text x="59.6" y="114.6">SJ5</text>
<text x="76.1" y="117.6">2k</text>
<text x="88.6" y="117.5">1n</text>
<text x="121.1" y="114.6">10k</text>
<text x="121.9" y="119.3">R9</text>
<text x="229.5" y="118.2">C4</text>
<text x="239.7" y="118.2">C14</text>
<text x="249.8" y="118.2">C15</text>
<text x="35.6" y="124.6">+VA/7.1C</text>
<text x="52.4" y="122.2" transform="rotate(-90 52.4 122.2)">C10</text>
<text x="57.5" y="122.2" transform="rotate(-90 57.5 122.2)">10u</text>
<text x="65.2" y="122.2">20k</text>
<text x="75.1" y="122">R17</text>
<text x="86.9" y="121.8">C11</text>
<text x="103.5" y="123.7">VA2</text>
<text x="64.7" y="127">R16</text>
<text x="107.1" y="127.3">DNP</text>
<text x="138.1" y="127.1">VAO/9.2B</text>
<text x="83" y="136.4" transform="rotate(-90 83 136.4)">VB3</text>
<text x="107.8" y="132">R35</text>
<text x="119.8" y="137.4">DNP</text>
<text x="225.4" y="136.4">Line Protection</text>
<text x="76.6" y="143">2k</text>
<text x="86" y="142.9">1n</text>
<text x="120.5" y="142.2">R36</text>
<text x="35.5" y="150">+VB/7.1C</text>
<text x="52.4" y="147.6" transform="rotate(-90 52.4 147.6)">C8</text>
<text x="57.5" y="147.6" transform="rotate(-90 57.5 147.6)">10u</text>
<text x="65.2" y="147.6">20k</text>
<text x="74.9" y="147.3">R15</text>
<text x="85.6" y="147.2">C9</text>
<text x="103.5" y="149.1">VB2</text>
<text x="228" y="146.6" transform="rotate(-90 228 146.6)">IA4</text>
<text x="233" y="146.6" transform="rotate(-90 233 146.6)">VB2</text>
<text x="240.7" y="146.6" transform="rotate(-90 240.7 146.6)">IB4</text>
<text x="245.7" y="146.6" transform="rotate(-90 245.7 146.6)">VB2</text>
<text x="253.4" y="146.6" transform="rotate(-90 253.4 146.6)">IC4</text>
<text x="258.4" y="146.6" transform="rotate(-90 258.4 146.6)">VC2</text>
<text x="64.7" y="152.4">R14</text>
<text x="107.1" y="152.7">DNP</text>
<text x="138.1" y="152.5">VBO/9.4B</text>
<text x="237.4" y="154.9" transform="rotate(-90 237.4 154.9)">D9</text>
<text x="262.8" y="154.9" transform="rotate(-90 262.8 154.9)">D1</text>
<text x="107.8" y="157.4">R37</text>
<text x="250.1" y="156.3" transform="rotate(-90 250.1 156.3)">D10</text>
<text x="83" y="166.8" transform="rotate(-90 83 166.8)">VC3</text>
<text x="119.8" y="162.8">DNP</text>
<text x="120.5" y="167.6">R38</text>
<text x="87" y="173.6">1n</text>
<text x="95.9" y="169.4">VC2_ALT</text>
<text x="52.4" y="178" transform="rotate(-90 52.4 178)">C12</text>
<text x="57.5" y="178" transform="rotate(-90 57.5 178)">10u</text>
<text x="65.7" y="178">20k</text>
<text x="75.4" y="178.8">R19</text>
<text x="76.6" y="174.5">2k</text>
<text x="85.5" y="178.6">C13</text>
<text x="95.9" y="179.5">VC2</text>
<text x="109.4" y="179.2">SJ2</text>
<text x="115.5" y="174.4" transform="rotate(-90 115.5 174.4)">OA6</text>
<text x="138.1" y="177.9">VCO/9.5B</text>
<text x="172.1" y="179.3">See P.6 'Monitor Config' for connection of</text>
<text x="35.3" y="180.4">+VC/7.1C</text>
<text x="65.2" y="182.8">R18</text>
<text x="107.1" y="185.6">DNP</text>
<text x="119.8" y="185.6">DNP</text>
<text x="172.1" y="182">jumpers. See doc/Jumpers Descrip.pdf for</text>
<text x="172.1" y="184.6">net names applied here</text>
<text x="107.8" y="190.5">R39</text>
<text x="120.5" y="190.5">R40</text>
</g>
<g font-size="2.5" fill="#800000">
<text x="255.9" y="190.5">Rev:</text>
<text x="260.2" y="193">1.0*</text>
</g>
<g font-size="2.1" fill="#505050">
<text x="117.3" y="44.6">3</text>
<text x="121" y="42.1" transform="rotate(-90 121 42.1)">8</text>
<text x="129.3" y="47.2">1</text>
<text x="117.3" y="49.7">2</text>
<text x="121" y="54.1" transform="rotate(-90 121 54.1)">4</text>
<text x="121" y="70" transform="rotate(-90 121 70)">8</text>
<text x="117.3" y="72.6">3</text>
<text x="117.3" y="77.6">2</text>
<text x="129.3" y="75.1">1</text>
<text x="121" y="82.1" transform="rotate(-90 121 82.1)">4</text>
<text x="117.3" y="100.5">3</text>
<text x="121" y="98" transform="rotate(-90 121 98)">8</text>
<text x="117.3" y="105.6">2</text>
<text x="129.3" y="103">1</text>
<text x="121" y="110" transform="rotate(-90 121 110)">4</text>
<text x="117.3" y="123.3">5</text>
<text x="129.3" y="125.9">7</text>
<text x="117.3" y="128.4">6</text>
<text x="117.3" y="148.7">5</text>
<text x="117.3" y="153.8">6</text>
<text x="129.3" y="151.3">7</text>
<text x="108.3" y="171.6" transform="rotate(-90 108.3 171.6)">3</text>
<text x="108.3" y="178.6" transform="rotate(-90 108.3 178.6)">1</text>
<text x="111.5" y="174.1">2</text>
<text x="117.3" y="174.1">5</text>
<text x="117.3" y="179.2">6</text>
<text x="129.3" y="176.7">7</text>
</g>
<g font-size="1.8" fill="#505050">
<text x="126.4" y="42.5">U1G$1</text>
<text x="126.4" y="70.4">U2G$1</text>
<text x="126.4" y="98.3">U3G$1</text>
<text x="126.4" y="121.2">U2G$2</text>
<text x="126.4" y="146.6">U1G$2</text>
<text x="126.4" y="171.9">U3G$2</text>
</g>
</svg>
